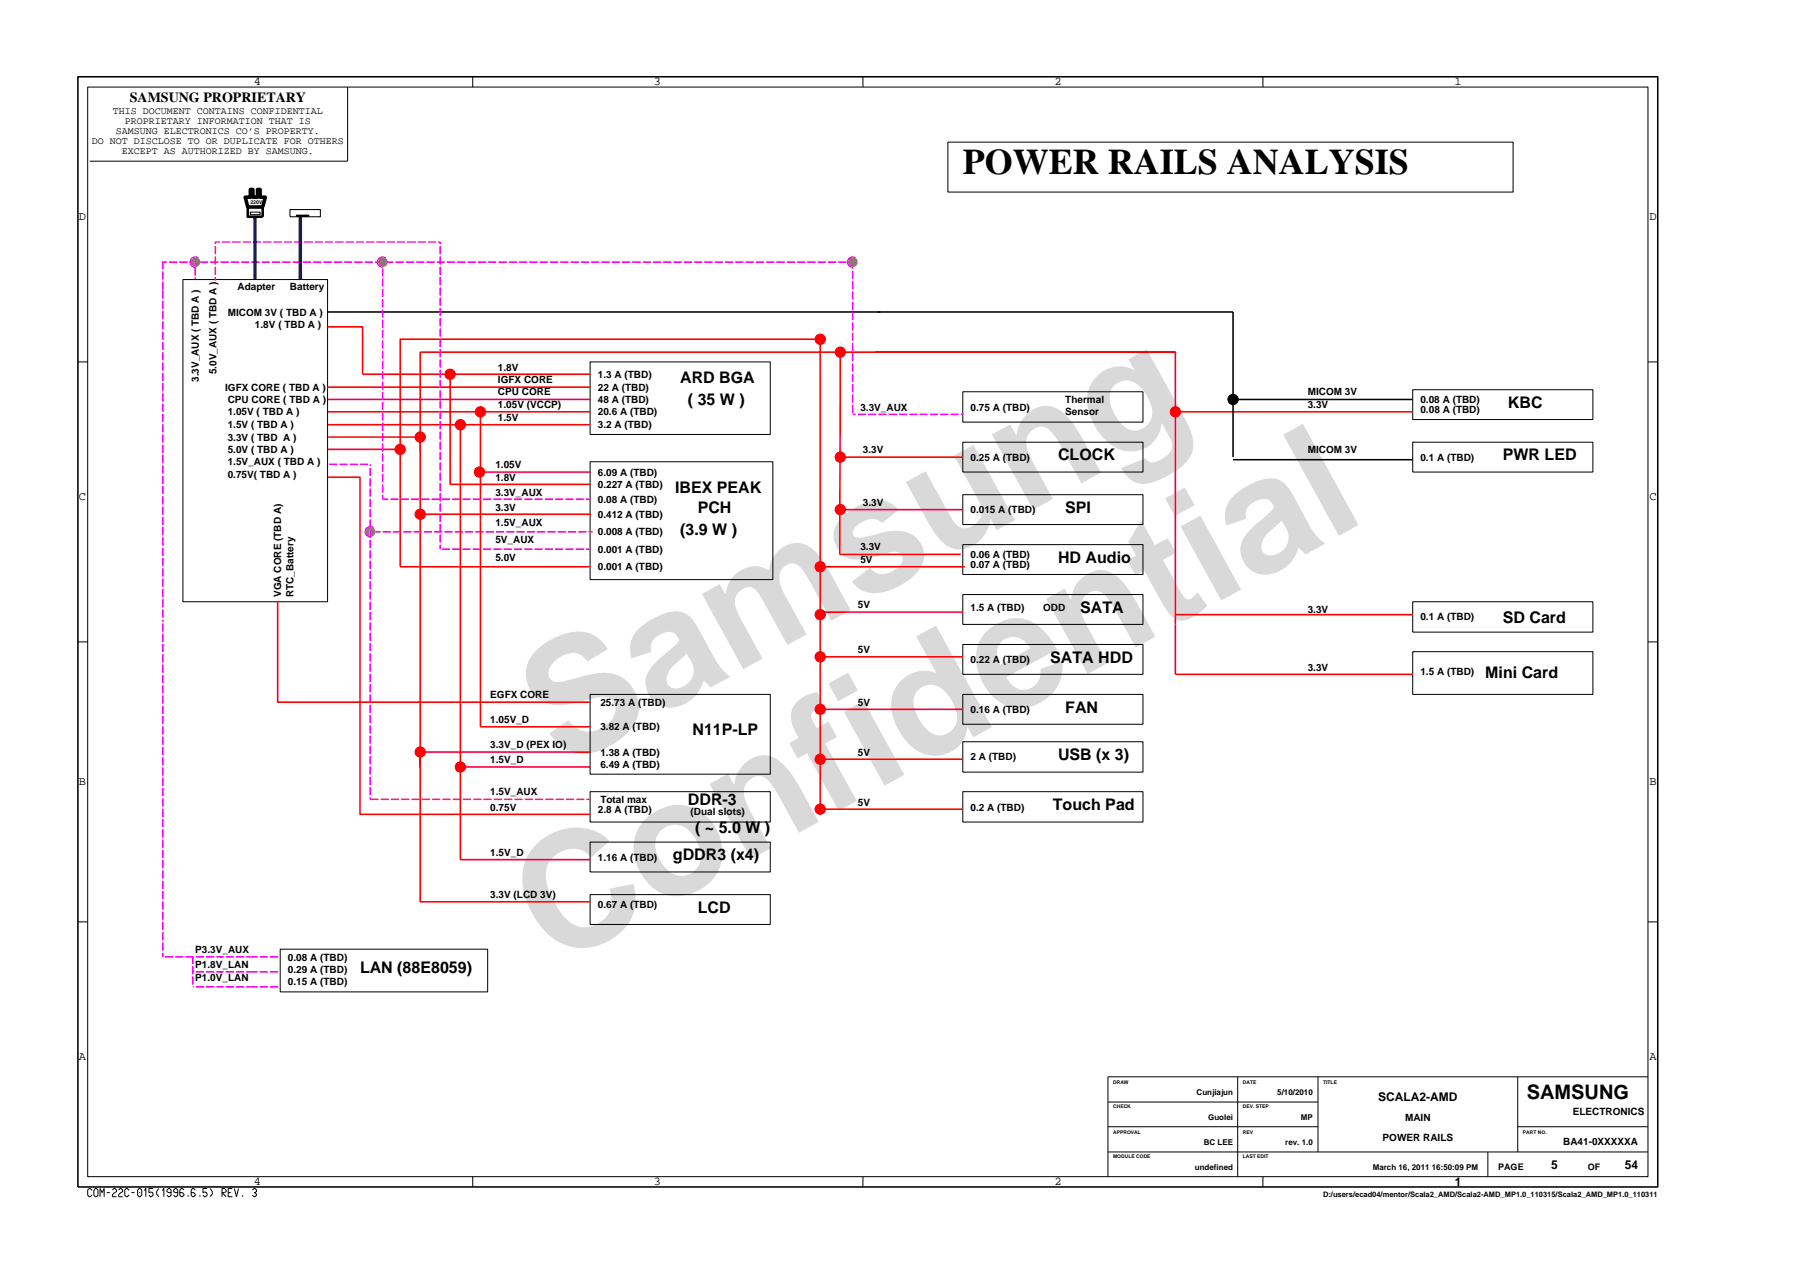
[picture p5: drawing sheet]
<svg xmlns="http://www.w3.org/2000/svg" width="297mm" height="210mm" viewBox="0 0 297 210" stroke-linecap="round" stroke-linejoin="round" font-family="sans-serif">
<path d="M12.8 12.6h259.9v182.7h-259.9zM53.9 51.3h148.9M202.8 65.7h29.6" fill="none" stroke="#000" stroke-width=".25"/>
<g fill="none" stroke="#000" stroke-width=".16">
<path d="M14.4 14.3h256.6v179.3h-256.6zM57.2 14.3v12.2h-42.4M77.8 12.6v1.7M141.9 12.6v1.7M207.7 12.6v1.7M155.9 23.4h93v8.2h-93zM12.8 59.5h1.6M97.1 59.5h29.6v12h-29.6zM271 59.5h1.7M97.1 76h30v19.3h-30zM158.4 64.4h29.6v5h-29.6zM158.4 72.7h29.6v5h-29.6z"/>
<path d="M232.4 64.1h29.6v4.9h-29.6zM232.4 72.7h29.6v5h-29.6zM158.4 81.4h29.6v4.9h-29.6zM158.4 97.8h29.6v4.9h-29.6zM158.4 89.6h29.6v4.9h-29.6zM232.4 99h29.6v5h-29.6zM12.8 105.6h1.6M97.1 114.2h29.6v13.2h-29.6zM158.4 106h29.6v4.9h-29.6zM158.4 114.2h29.6v4.9h-29.6zM232.4 107.2h29.6v7h-29.6zM271 105.6h1.7"/>
<path d="M97.1 130.2h29.6v5h-29.6zM97.1 138.5h29.6v4.9h-29.6zM158.4 122h29.6v5h-29.6zM158.4 130.2h29.6v5h-29.6zM12.8 151.7h1.6M97.1 147.2h29.6v4.9h-29.6zM271 151.7h1.7M203.6 177.1v16.5M216.8 177.1v12.4M249.6 177.1v12.4M271 177.1h-88.8v16.5M77.8 193.6v1.7"/>
<path d="M141.9 193.6v1.7M182.2 189.5h88.8M182.2 185.3h34.6M182.2 181.3h34.6M207.7 193.6v1.7M244.7 189.5v4.1M249.6 185.3h21.4"/>
</g>
<g fill="none" stroke="#f00" stroke-width=".25">
<path d="M138.2 57.9l-.1 33.3h19.9M193.3 57.9h-124.2v16.5M53.9 78.5h5.3v55.5h37.9M53.9 65.7h43.2M53.9 67.7h43.2M53.9 69.9h43.2M53.9 73.9h11.9M54 71.9h15.1v12.7h28M74 79.7h23.1M79 77.7h18.1M138.2 75.2h20.2M193.3 67.7h39.1"/>
<path d="M65.8 93.2v-37.4h69.1v77.3M69.1 84.6v41.6v-2.5h28M134.9 93.2h23.8M138.2 83.8h20.2M134.9 116.7h23.5M134.9 108h23.5M134.9 124.9h23.5"/>
</g>
<g fill="none" stroke="#f0f" stroke-width=".25">
<path d="M26.8 44.6v1.4M26.8 46.3v1.4M26.8 47.8v1.3M26.8 49.5v1.3M26.8 51.2v1.3M26.8 52.8v1.4M26.8 54.5v1.4M26.8 56.2v1.4M26.8 57.9v1.4M26.8 59.6v1.4M27.5 43.1h-.7v1.2M27.8 43.1h1.4"/>
<path d="M29.5 43.1h1.3M31.2 43.1h1.3M32.9 43.1h1.3M34.6 43.1h1.3M36.3 43.1h1.3M38 43.1h1.3M39.7 43.1h1.3M41.3 43.1h1.4M43 43.1h1.4M44.7 43.1h1.4M46.4 43.1h1.4M48.1 43.1h1.4"/>
<path d="M49.8 43.1h1.4M51.5 43.1h1.4M53.2 43.1h1.4M54.9 43.1h1.3M56.6 43.1h1.3M58.3 43.1h1.3M60 43.1h1.3M61.7 43.1h1.3M63.4 43.1h1.3M65.1 43.1h1.3M66.7 43.1h1.4M68.4 43.1h1.4"/>
<path d="M70.1 43.1h1.4M71.8 43.1h1.4M73.5 43.1h1.4M75.2 43.1h1.4M76.9 43.1h1.4M78.6 43.1h1.4M80.3 43.1h1.3M82 43.1h1.3M83.7 43.1h1.3M85.4 43.1h1.3M87.1 43.1h1.3M88.8 43.1h1.3"/>
<path d="M90.5 43.1h1.3M92.1 43.1h1.4M93.8 43.1h1.4M95.5 43.1h1.4M97.2 43.1h1.4M98.9 43.1h1.4M100.6 43.1h1.4M102.3 43.1h1.4M104 43.1h1.4M105.7 43.1h1.3M107.4 43.1h1.3M109.1 43.1h1.3"/>
<path d="M110.8 43.1h1.3M112.5 43.1h1.3M114.2 43.1h1.3M115.9 43.1h1.3M117.5 43.1h1.4M119.2 43.1h1.4M120.9 43.1h1.4M122.6 43.1h1.4M124.3 43.1h1.4M126 43.1h1.4M127.7 43.1h1.4M129.4 43.1h1.4"/>
<path d="M131.1 43.1h1.3M132.8 43.1h1.3M134.5 43.1h1.3M136.2 43.1h1.3M137.9 43.1h1.3M139.6 43.1h.6M26.8 61.3v1.4M26.8 63v1.4M26.8 64.7v1.4M26.8 66.4v1.3M26.8 68.1v1.3M26.8 69.8v1.3"/>
<path d="M26.8 71.5v1.3M26.8 73.2v1.3M26.8 74.9v1.3M26.8 76.6v1.3M26.8 78.2v1.4M26.8 79.9v1.4M26.8 81.6v1.4M26.8 83.3v1.4M26.8 85v1.4M26.8 86.7v1.4M26.8 88.4v1.4M26.8 90.1v1.4"/>
<path d="M26.8 91.8v1.3M26.8 93.5v1.3M26.8 95.2v1.3M26.8 96.9v1.3M26.8 98.6v1.3M61.2 87.5h1.4M62.9 87.5h1.4M64.6 87.5h1.4M66.3 87.5h1.4M68 87.5h1.4M69.7 87.5h1.4M71.4 87.5h1.4"/>
<path d="M73.1 87.5h1.4M74.8 87.5h1.3M76.5 87.5h1.3M78.2 87.5h1.3M79.9 87.5h1.3M81.6 87.5h1.3M83.3 87.5h1.3M84.9 87.5h1.4M86.6 87.5h1.4M88.3 87.5h1.4M90 87.5h1.4M91.7 87.5h1.4"/>
<path d="M93.4 87.5h1.4M95.1 87.5h1.4M96.8 87.5h.7M26.8 100.3v1.3M26.8 102v.3M26.8 102.5v1.4M26.8 104.2v1.4M26.8 105.9v1.4M26.8 107.6v1.4M26.8 109.3v1.4M26.8 111v1.4M26.8 112.7v1.4"/>
<path d="M26.8 114.4v1.4M26.8 116.1v1.3M26.8 117.8v1.3M26.8 119.5v1.3M26.8 121.2v1.3M26.8 122.9v1.3M26.8 124.6v1.3M26.8 126.3v1.3M26.8 127.9v1.4M26.8 129.6v1.4M26.8 131.3v1.4M26.8 133v1.4"/>
<path d="M26.8 134.7v1.4M26.8 136.4v1.4M26.8 138.1v1.4M26.8 139.8v1.4M26.8 141.5v1.3M26.8 143.2v1.3M26.8 144.9v1.3M26.8 146.6v1.3M26.8 148.3v1.3M26.8 150v1.3M26.8 151.7v1.3M26.8 153.3v1.4"/>
<path d="M26.8 155v1.4M26.8 156.7v.7"/>
</g>
<circle cx="75.7" cy="69.9" r=".85" fill="#f00"/>
<circle cx="75.7" cy="69.9" r=".85" fill="none" stroke="#f00" stroke-width=".16"/>
<circle cx="32.1" cy="43.1" r=".85" fill="#9f5f9f"/>
<path d="M32.6 42.4a.86 .86 0 0 0-1.3 .5v.5l.1 .3 .5 .3h.2" fill="none" stroke="#f0f" stroke-width=".16"/>
<circle cx="69.1" cy="71.9" r=".85" fill="#f00"/>
<circle cx="69.1" cy="71.9" r=".85" fill="none" stroke="#f00" stroke-width=".16"/>
<circle cx="69.1" cy="84.6" r=".85" fill="#f00"/>
<circle cx="69.1" cy="84.6" r=".85" fill="none" stroke="#f00" stroke-width=".16"/>
<circle cx="69.1" cy="123.7" r=".85" fill="#f00"/>
<circle cx="69.1" cy="123.7" r=".85" fill="none" stroke="#f00" stroke-width=".16"/>
<circle cx="65.8" cy="73.9" r=".85" fill="#f00"/>
<circle cx="65.8" cy="73.9" r=".85" fill="none" stroke="#f00" stroke-width=".16"/>
<circle cx="60.9" cy="87.5" r=".85" fill="#9f5f9f"/>
<path d="M61.4 86.8h-.1a.66 .66 0 0 0-1 .1l-.2 .3v.5l.2 .5 .6 .1" fill="none" stroke="#f0f" stroke-width=".16"/>
<circle cx="134.9" cy="55.8" r=".85" fill="#f00"/>
<circle cx="134.9" cy="55.8" r=".85" fill="none" stroke="#f00" stroke-width=".16"/>
<circle cx="138.2" cy="57.9" r=".85" fill="#f00"/>
<circle cx="138.2" cy="57.9" r=".85" fill="none" stroke="#f00" stroke-width=".16"/>
<circle cx="202.8" cy="65.7" r=".85" fill="#000"/>
<circle cx="202.8" cy="65.7" r=".85" fill="none" stroke="#000" stroke-width=".16"/>
<circle cx="193.3" cy="67.7" r=".85" fill="#f00"/>
<circle cx="193.3" cy="67.7" r=".85" fill="none" stroke="#f00" stroke-width=".16"/>
<circle cx="138.2" cy="75.2" r=".85" fill="#f00"/>
<circle cx="138.2" cy="75.2" r=".85" fill="none" stroke="#f00" stroke-width=".16"/>
<circle cx="138.2" cy="83.8" r=".85" fill="#f00"/>
<circle cx="138.2" cy="83.8" r=".85" fill="none" stroke="#f00" stroke-width=".16"/>
<circle cx="134.9" cy="101.1" r=".85" fill="#f00"/>
<circle cx="134.9" cy="101.1" r=".85" fill="none" stroke="#f00" stroke-width=".16"/>
<circle cx="134.9" cy="108" r=".85" fill="#f00"/>
<circle cx="134.9" cy="108" r=".85" fill="none" stroke="#f00" stroke-width=".16"/>
<circle cx="134.9" cy="116.7" r=".85" fill="#f00"/>
<circle cx="134.9" cy="116.7" r=".85" fill="none" stroke="#f00" stroke-width=".16"/>
<circle cx="134.9" cy="124.9" r=".85" fill="#f00"/>
<circle cx="134.9" cy="124.9" r=".85" fill="none" stroke="#f00" stroke-width=".16"/>
<circle cx="134.9" cy="133.1" r=".85" fill="#f00"/>
<circle cx="134.9" cy="133.1" r=".85" fill="none" stroke="#f00" stroke-width=".16"/>
<path d="M53.9 53.8h5.7v7.8h37.5M144 57.9h49.3v53h39.1M53.9 63.7h43.2M75.7 70.2v71.2M79 67.7v51.9M45.7 99v16.5h51.4M69.1 126.2v22.2h28" fill="none" stroke="#f00" stroke-width=".25"/>
<g fill="none" stroke="#f0f" stroke-width=".25">
<path d="M36.2 39.8h-.8v.3M36.5 39.8h1.4M38.2 39.8h1.4M39.9 39.8h1.4M41.6 39.8h1.4M43.3 39.8h1.3M45 39.8h1.3M46.7 39.8h1.3M48.4 39.8h1.3M50.1 39.8h1.3M51.8 39.8h1.3M53.5 39.8h1.3"/>
<path d="M55.1 39.8h1.4M56.8 39.8h1.4M58.5 39.8h1.4M60.2 39.8h1.4M61.9 39.8h1.4M63.6 39.8h1.4M65.3 39.8h1.4M67 39.8h1.4M68.7 39.8h1.3M70.4 39.8h1.3M72.1 39.8h.3v.3M32.1 43.1v.5"/>
<path d="M32.1 44v1.3M32.1 45.6v.4M35.4 40.5v1.3M35.4 42.2v1.3M35.4 43.9v1.3M35.4 45.6v.6M72.4 40.5v1.3M72.4 42.2v1.3M72.4 43.9v1.3M72.4 45.6v1.3M72.4 47.3v1.3M72.4 49v1.3"/>
<path d="M72.4 50.6v1.4M72.4 52.3v1.4M72.4 54v1.4M72.4 55.7v1.4M72.4 57.4v1.4M72.4 59.1v1.4M54.1 76.4h1.4M55.8 76.4h1.4M57.5 76.4h1.4M59.2 76.4h1.4M60.9 76.4v.2M60.9 77v1.3"/>
<path d="M60.9 78.7v1.3M72.4 60.8v1.4M72.4 62.5v1.4M72.4 64.2v1.3M72.4 65.9v1.3M72.4 67.6v1.3M72.4 69.3v1.3M72.4 71v1.3M72.4 72.7v1.3M72.4 74.4v1.3M72.4 76v1.4M72.4 77.7v1.4"/>
<path d="M72.4 79.4v1.4M60.9 80.4v1.3M60.9 82.1v1.3M60.9 83.7v1.4M60.9 85.4v1.4M60.9 87.1v1.4M60.9 88.8v1.4M60.9 90.5v1.4M60.9 92.2v1.4M60.9 93.9v1.4M60.9 95.6v1.4M60.9 97.3v1.4"/>
<path d="M60.9 99v1.3M72.4 81.1v1.4M72.4 82.8v1.4M72.4 84.5v1.4M72.4 86.2v1.4M72.4 87.9v1.4M72.4 89.6v.8M72.7 90.4h1.3M74.4 90.4h1.3M76.1 90.4h1.3M77.8 90.4h1.3M79.4 90.4h1.4"/>
<path d="M81.1 90.4h1.4M82.8 90.4h1.4M84.5 90.4h1.4M86.2 90.4h1.4M87.9 90.4h1.4M89.6 90.4h1.4M91.3 90.4h1.4M93 90.4h1.3M94.7 90.4h1.3M96.4 90.4h.7M60.9 100.7v1.3M60.9 102.4v1.3"/>
<path d="M60.9 104.1v1.3M60.9 105.8v1.3M60.9 107.5v1.3M60.9 109.1v1.4M60.9 110.8v1.4M60.9 112.5v1.4M60.9 114.2v1.4M60.9 115.9v1.4M60.9 117.6v1.4M60.9 119.3v1.4M60.9 131.2v.3h1.4M60.9 121v1.4"/>
<path d="M60.9 122.7v1.4M60.9 124.4v1.3M60.9 126.1v1.3M60.9 127.8v1.3M60.9 129.5v1.3M62.6 131.5h1.4M64.3 131.5h1.3M66 131.5h1.3M67.7 131.5h1.3M69.4 131.5h1.3M71.1 131.5h1.3M72.8 131.5h1.3"/>
<path d="M74.5 131.5h1.3M76.1 131.5h1.4M77.8 131.5h1.4M79.5 131.5h1.4M81.2 131.5h1.4M82.9 131.5h1.4M84.6 131.5h1.4M86.3 131.5h1.4M88 131.5h1.4M89.7 131.5h1.3M91.4 131.5h1.3M93.1 131.5h1.3"/>
<path d="M94.8 131.5h1.3M96.5 131.5h.6M27.1 157.4h1.4M28.8 157.4h1.4M30.5 157.4h1.4M31.7 159.9h.2M32.2 157.4h1.4M32.2 159.9h1.4M33.9 157.4h1.3M33.9 159.9h1.3M35.6 157.4h1.2M35.6 159.9h1.2"/>
<path d="M37.1 157.4h1.4M37.1 159.9h1.4M38.8 157.4h1.4M38.8 159.9h1.4M40.5 157.4h1.9M40.5 159.9h1.9M42.7 157.4h1.4M42.7 159.9h1.4M44.4 157.4h1.3M44.4 159.9h1.3M31.7 162.3h.2M32.2 162.3h1.4"/>
<path d="M33.9 162.3h1.3M35.6 162.3h1.2M37.1 162.3h1.4M38.8 162.3h1.4M40.5 162.3h1.9M42.7 162.3h1.4M44.4 162.3h1.3"/>
</g>
<path d="M41.9 35.7v10.3M49.4 35.7v10.3" fill="none" stroke="#00f" stroke-width=".59"/>
<path d="M41.2 34.9h1.6v.4h-1.6zM47.7 34.5h5v1.2h-5z" fill="none" stroke="#000" stroke-width=".17"/>
<path d="M41.2 31.2h.4v1.2h.8v-1.2h.4v1.2h.8l-.4 1.7h-2.4l-.5-1.7h.9zM49 35.3v.4M49.4 35.3v.4M49.8 35.3v.4M50.2 35.3v.4M50.6 35.3v.4" fill="none" stroke="#000" stroke-width=".59"/>
<path d="M40.8 34.1v1.6h2.4v-1.6" fill="none" stroke="#000" stroke-width=".42"/>
<path d="M30.1 46h23.8v53h-23.8zM46.1 156.1h34.1v7.1h-34.1z" fill="none" stroke="#000" stroke-width=".16"/>
<circle cx="79" cy="67.7" r=".85" fill="#f00"/>
<circle cx="79" cy="67.7" r=".85" fill="none" stroke="#f00" stroke-width=".16"/>
<path d="M74 61.6v18.1" fill="none" stroke="#f00" stroke-width=".25"/>
<circle cx="74" cy="61.6" r=".85" fill="#f00"/>
<circle cx="74" cy="61.6" r=".85" fill="none" stroke="#f00" stroke-width=".16"/>
<g fill="none" stroke="#f0f" stroke-width=".25">
<path d="M62.9 43.1v.7M62.9 44.1v1.4M62.9 45.8v1.4M62.9 47.5v1.4M62.9 49.2v1.4M62.9 50.9v1.4M62.9 52.6v1.3M62.9 54.3v1.3M62.9 56v1.3M62.9 57.7v1.3M62.9 59.4v1.3M62.9 61.1v1.3"/>
<path d="M62.9 62.8v1.3M62.9 64.4v1.4M62.9 66.1v1.4M62.9 67.8v1.4M62.9 69.5v1.4M62.9 71.2v1.4M62.9 72.9v1.4M62.9 74.6v1.4M62.9 76.3v1.4M62.9 78v1.3M62.9 79.7v1.3M62.9 81.4v.7h1"/>
<path d="M64.2 82.1h1.4M65.9 82.1h1.4M67.6 82.1h1.3M69.3 82.1h1.3M71 82.1h1.3M72.7 82.1h1.3M74.4 82.1h1.3M76.1 82.1h1.3M77.8 82.1h1.3M79.4 82.1h1.4M81.1 82.1h1.4M82.8 82.1h1.4"/>
<path d="M84.5 82.1h1.4M86.2 82.1h1.4M87.9 82.1h1.4M89.6 82.1h1.4M91.3 82.1h1.4M93 82.1h1.3M94.7 82.1h1.3M96.4 82.1h.7"/>
</g>
<circle cx="62.9" cy="43.1" r=".85" fill="#9f5f9f"/>
<path d="M63.4 42.4a.86 .86 0 0 0-1.3 .5v.5l.2 .3 .4 .3h.2" fill="none" stroke="#f0f" stroke-width=".16"/>
<path d="M65.8 93.2h31.3M79 119.6h18.1" fill="none" stroke="#f00" stroke-width=".25"/>
<path d="M31.7 157.4v1.2M31.7 158.9v1.4M31.7 160.6v1.4" fill="none" stroke="#f0f" stroke-width=".25"/>
<circle cx="78.9" cy="77.7" r=".85" fill="#f00"/>
<circle cx="78.9" cy="77.7" r=".85" fill="none" stroke="#f00" stroke-width=".16"/>
<path d="M75.7 126.2h21.4M75.7 141.4h21.4" fill="none" stroke="#f00" stroke-width=".25"/>
<circle cx="75.7" cy="126.2" r=".85" fill="#f00"/>
<circle cx="75.7" cy="126.2" r=".85" fill="none" stroke="#f00" stroke-width=".16"/>
<g fill="none" stroke="#f0f" stroke-width=".25">
<path d="M140.2 43.5v.7M140.2 44.5v1.4M140.2 46.2v1.4M140.2 47.9v1.4M140.2 49.6v1.4M140.2 51.3v1.4M140.2 53v1.4M140.2 54.7v1.4M140.2 56.4v1.4M140.2 58.1v1.4M140.2 59.8v1.3M140.2 61.5v1.3"/>
<path d="M140.2 63.2v1.3M140.2 64.9v1.3M140.2 66.6v1.3M140.2 68.2h.5M141.1 68.2h1.3M142.8 68.2h1.3M144.5 68.2h1.3M146.2 68.2h1.3M147.9 68.2h1.3M149.5 68.2h1.4M151.2 68.2h1.4M152.9 68.2h1.4"/>
<path d="M154.6 68.2h1.4M156.3 68.2h1.4M158 68.2h.4"/>
</g>
<path d="M134.9 133.1h23.5" fill="none" stroke="#f00" stroke-width=".25"/>
<circle cx="140.2" cy="43.1" r=".85" fill="#9f5f9f"/>
<path d="M140.7 42.4a.86 .86 0 0 0-1.3 .5v.5l.2 .3 .4 .3h.2" fill="none" stroke="#f0f" stroke-width=".16"/>
<path d="M202.8 51.3v23.9M202.8 75.6h29.6" fill="none" stroke="#000" stroke-width=".25"/>
<path d="M134.9 100.7h23.5M193.3 101.1h39.1" fill="none" stroke="#f00" stroke-width=".25"/>
<circle cx="134.9" cy="93.2" r=".85" fill="#f00"/>
<circle cx="134.9" cy="93.2" r=".85" fill="none" stroke="#f00" stroke-width=".16"/>
<g fill="none" stroke="#000" stroke-width=".16">
<path d="M15.1 195.8l-.3-.3h-.1l-.3 .3v.8l.3 .3h.1l.3-.4M15.7 195.5h.2l.2 .3v.8l-.2 .3h-.2l-.3-.3v-.8zM16.5 196.9v-1.4l.3 .7 .3-.7v1.4M17.6 196.2h.5M18.5 195.8l.2-.3h.2l.3 .3v.2l-.5 .3-.2 .3v.3h.7M19.5 195.8l.3-.3h.1l.3 .3v.2l-.4 .3-.3 .3v.3h.7M21.2 195.8l-.3-.3h-.1l-.3 .3v.8l.3 .3h.1l.3-.4M21.6 196.2h.5M22.9 195.5h.2l.2 .3v.8l-.2 .3h-.2l-.3-.3v-.8zM23 196.1v.2M23.7 195.8l.3-.3v1.4M25.2 195.5h-.7v.7l.4-.1 .2 .1 .1 .2v.2l-.3 .3h-.1l-.3-.3"/>
<path d="M26.1 195.5a.82 .82 0 0 0 0 1.4M26.7 195.8l.3-.3v1.4M28.1 196.2h-.4l-.2-.2v-.2l.2-.3h.2l.2 .3v.8l-.2 .3h-.2l-.2-.3M29.2 196.2h-.4l-.2-.2v-.2l.2-.3h.2l.2 .3v.8l-.2 .3h-.2l-.2-.3M30.3 195.8l-.3-.3h-.2l-.2 .3v.8l.2 .3h.2l.3-.3v-.2l-.3-.2h-.4M30.9 196.6v.3M32.1 195.8l-.2-.3h-.2l-.3 .3v.8l.3 .3h.2l.2-.3v-.2l-.2-.2h-.5M32.9 196.6v.3M34.1 195.5h-.7v.7l.4-.1 .2 .1 .1 .2v.2l-.3 .3h-.2l-.2-.3M34.6 195.5a.82 .82 0 0 1 0 1.4M36.5 196.9v-1.4h.4l.3 .3v.2l-.3 .2h-.4l.7 .7M37.5 196.2h.5"/>
<path d="M38.2 195.5h-.7v1.4h.7M38.6 195.5l.3 1.4 .3-1.4M39.9 196.6v.3M41.5 195.8l.3-.3h.1l.3 .3v.2l-.3 .2 .3 .2v.2l-.3 .3h-.1l-.3-.3"/>
</g>
<g font-size="26.5" fill="#d9d9d9">
<text x="92.4" y="126.5" transform="rotate(-29 92.4 126.5)">Samsung</text>
<text x="91.1" y="159.2" transform="rotate(-29 91.1 159.2)">Confidential</text>
</g>
<text font-size="5.9" x="158.4" y="28.7">POWER RAILS ANALYSIS</text>
<text font-size="3.3" x="251.1" y="180.8">SAMSUNG</text>
<g font-size="2.6">
<text x="111.9" y="62.9">ARD BGA</text>
<text x="113.1" y="66.7">( 35 W )</text>
<text x="248" y="67.1">KBC</text>
<text x="174" y="75.7">CLOCK</text>
<text x="247.2" y="75.7">PWR LED</text>
<text x="111" y="81.1">IBEX PEAK</text>
<text x="111.9" y="88">(3.9 W )</text>
<text x="114.8" y="84.4">PCH</text>
<text x="175.2" y="84.4">SPI</text>
<text x="174" y="92.6">HD Audio</text>
<text x="177.7" y="100.8">SATA</text>
<text x="247.2" y="102.4">SD Card</text>
<text x="172.7" y="109">SATA HDD</text>
<text x="244.3" y="111.5">Mini Card</text>
<text x="175.2" y="117.2">FAN</text>
<text x="113.9" y="120.9">N11P-LP</text>
<text x="174" y="125.1">USB (x 3)</text>
<text x="113.1" y="132.5">DDR-3</text>
<text x="114.3" y="136.9">( ~ 5.0 W )</text>
<text x="173.2" y="133.3">Touch Pad</text>
<text x="110.7" y="141.5">gDDR3 (x4)</text>
<text x="114.8" y="150.2">LCD</text>
<text x="59.2" y="160">LAN (88E8059)</text>
</g>
<text font-size="2.3" x="21.4" y="16.7">SAMSUNG PROPRIETARY</text>
<g font-size="2">
<text x="41.8" y="14">4</text>
<text x="107.6" y="14">3</text>
<text x="173.4" y="14">2</text>
<text x="239.2" y="14">1</text>
<text x="13" y="36.2">D</text>
<text x="271.3" y="36.2">D</text>
<text x="13" y="82.3">C</text>
<text x="271.3" y="82.3">C</text>
<text x="13" y="129.2">B</text>
<text x="271.3" y="129.2">B</text>
<text x="13" y="174.4">A</text>
<text x="271.3" y="174.4">A</text>
<text x="226.7" y="181.2">SCALA2-AMD</text>
<text x="41.8" y="195">4</text>
<text x="107.6" y="195">3</text>
<text x="173.4" y="195">2</text>
<text x="239.3" y="195.1">1</text>
<text x="255.1" y="192.2">5</text>
<text x="267.2" y="192.2">54</text>
</g>
<g font-size="1.6">
<text x="15.1" y="23.7">DO NOT DISCLOSE TO OR DUPLICATE FOR OTHERS</text>
<text x="18.6" y="18.8">THIS DOCUMENT CONTAINS CONFIDENTIAL</text>
<text x="19.1" y="22">SAMSUNG ELECTRONICS CO’S PROPERTY.</text>
<text x="20.5" y="20.4">PROPRIETARY INFORMATION THAT IS</text>
<text x="20.1" y="25.3">EXCEPT AS AUTHORIZED BY SAMSUNG.</text>
<text x="39.1" y="47.8">Adapter</text>
<text x="47.7" y="47.8">Battery</text>
<text x="37.5" y="51.9">MICOM 3V ( TBD A )</text>
<text x="41.9" y="54">1.8V ( TBD A )</text>
<text x="32.7" y="62.8" transform="rotate(-90 32.7 62.8)">3.3V_AUX ( TBD A )</text>
<text x="35.6" y="61.6" transform="rotate(-90 35.6 61.6)">5.0V_AUX ( TBD A )</text>
<text x="37" y="64.3">IGFX CORE ( TBD A )</text>
<text x="81.9" y="65">CPU CORE</text>
<text x="81.9" y="61">1.8V</text>
<text x="81.9" y="63">IGFX CORE</text>
<text x="98.3" y="62.2">1.3 A (TBD)</text>
<text x="98.3" y="64.3">22 A (TBD)</text>
<text x="215.1" y="65">MICOM 3V</text>
<text x="37.5" y="68.3">1.05V ( TBD A )</text>
<text x="37.5" y="70.5">1.5V ( TBD A )</text>
<text x="37.5" y="66.3">CPU CORE ( TBD A )</text>
<text x="81.9" y="67.2">1.05V (VCCP)</text>
<text x="81.9" y="69.2">1.5V</text>
<text x="98.3" y="66.3">48 A (TBD)</text>
<text x="98.3" y="68.3">20.6 A (TBD)</text>
<text x="98.3" y="70.5">3.2 A (TBD)</text>
<text x="141.5" y="67.6">3.3V_AUX</text>
<text x="159.6" y="67.6">0.75 A (TBD)</text>
<text x="175.2" y="68.3">Sensor</text>
<text x="175.2" y="66.3">Thermal</text>
<text x="215.1" y="67.2">3.3V</text>
<text x="233.6" y="66.3">0.08 A (TBD)</text>
<text x="233.6" y="67.9">0.08 A (TBD)</text>
<text x="37.5" y="72.5">3.3V ( TBD A )</text>
<text x="37.5" y="76.6">1.5V_AUX ( TBD A )</text>
<text x="37.5" y="74.5">5.0V ( TBD A )</text>
<text x="81.5" y="77">1.05V</text>
<text x="141.9" y="74.5">3.3V</text>
<text x="159.6" y="75.8">0.25 A (TBD)</text>
<text x="215.1" y="74.5">MICOM 3V</text>
<text x="233.6" y="75.8">0.1 A (TBD)</text>
<text x="37.5" y="78.7">0.75V( TBD A )</text>
<text x="81.5" y="81.6">3.3V_AUX</text>
<text x="81.5" y="79.1">1.8V</text>
<text x="98.3" y="78.3">6.09 A (TBD)</text>
<text x="98.3" y="80.3">0.227 A (TBD)</text>
<text x="98.3" y="82.7">0.08 A (TBD)</text>
<text x="141.9" y="83.2">3.3V</text>
<text x="81.5" y="84">3.3V</text>
<text x="81.5" y="86.5">1.5V_AUX</text>
<text x="81.5" y="89.3">5V_AUX</text>
<text x="98.3" y="85.2">0.412 A (TBD)</text>
<text x="98.3" y="88.1">0.008 A (TBD)</text>
<text x="159.6" y="84.4">0.015 A (TBD)</text>
<text x="81.5" y="92.2">5.0V</text>
<text x="98.3" y="91">0.001 A (TBD)</text>
<text x="98.3" y="93.8">0.001 A (TBD)</text>
<text x="141.5" y="90.5">3.3V</text>
<text x="141.5" y="92.6">5V</text>
<text x="159.6" y="91.8">0.06 A (TBD)</text>
<text x="159.6" y="93.4">0.07 A (TBD)</text>
<text x="46.3" y="98.2" transform="rotate(-90 46.3 98.2)">VGA CORE (TBD A)</text>
<text x="48.3" y="98.2" transform="rotate(-90 48.3 98.2)">RTC_Battery</text>
<text x="141.1" y="100">5V</text>
<text x="159.6" y="100.4">1.5 A (TBD)</text>
<text x="171.6" y="100.4">ODD</text>
<text x="215.1" y="100.9">3.3V</text>
<text x="141.1" y="107.5">5V</text>
<text x="233.6" y="102">0.1 A (TBD)</text>
<text x="159.6" y="109.1">0.22 A (TBD)</text>
<text x="215.1" y="110.3">3.3V</text>
<text x="233.6" y="111.1">1.5 A (TBD)</text>
<text x="80.6" y="114.8">EGFX CORE</text>
<text x="80.6" y="119">1.05V_D</text>
<text x="98.7" y="116.1">25.73 A (TBD)</text>
<text x="141.1" y="116.1">5V</text>
<text x="159.6" y="117.3">0.16 A (TBD)</text>
<text x="80.6" y="123">3.3V_D (PEX IO)</text>
<text x="80.6" y="125.5">1.5V_D</text>
<text x="98.7" y="120.2">3.82 A (TBD)</text>
<text x="98.7" y="124.3">1.38 A (TBD)</text>
<text x="141.1" y="124.3">5V</text>
<text x="159.6" y="125.1">2 A (TBD)</text>
<text x="80.6" y="130.8">1.5V_AUX</text>
<text x="98.7" y="126.3">6.49 A (TBD)</text>
<text x="80.6" y="133.4">0.75V</text>
<text x="98.3" y="133.7">2.8 A (TBD)</text>
<text x="98.7" y="132.1">Total max</text>
<text x="113.6" y="134.1">(Dual slots)</text>
<text x="141.1" y="132.5">5V</text>
<text x="159.6" y="133.4">0.2 A (TBD)</text>
<text x="80.6" y="140.7">1.5V_D</text>
<text x="98.3" y="141.6">1.16 A (TBD)</text>
<text x="80.6" y="147.8">3.3V (LCD 3V)</text>
<text x="98.3" y="149.4">0.67 A (TBD)</text>
<text x="32.1" y="156.7">P3.3V_AUX</text>
<text x="32.1" y="159.2">P1.8V_LAN</text>
<text x="32.1" y="161.3">P1.0V_LAN</text>
<text x="47.4" y="158">0.08 A (TBD)</text>
<text x="47.4" y="160">0.29 A (TBD)</text>
<text x="47.4" y="162.1">0.15 A (TBD)</text>
<text x="231.1" y="184.3">MAIN</text>
<text x="258.7" y="183.5">ELECTRONICS</text>
<text x="227.4" y="187.6">POWER RAILS</text>
<text x="257.1" y="188.4">BA41-0XXXXXA</text>
</g>
<g font-size="1.5">
<text x="246.4" y="192.5">PAGE</text>
<text x="261.1" y="192.5">OF</text>
</g>
<g font-size="1.3">
<text x="196.8" y="180.1">Cunjiajun</text>
<text x="198.7" y="184.2">Guolei</text>
<text x="210.1" y="180.1">5/10/2010</text>
<text x="214" y="184.2">MP</text>
<text x="198" y="188.3">BC LEE</text>
<text x="211.4" y="188.3">rev. 1.0</text>
<text x="196.5" y="192.4">undefined</text>
<text x="225.8" y="192.4">March 16, 2011 16:50:09 PM</text>
</g>
<text font-size="1.2" x="217.6" y="196.9">D:/users/ecad04/mentor/Scala2_AMD/Scala2-AMD_MP1.0_110315/Scala2_AMD_MP1.0_110311</text>
<text font-size=".9" x="41.2" y="33.5">220V</text>
<g font-size=".8">
<text x="183.1" y="178.3">DRAW</text>
<text x="204.4" y="178.3">DATE</text>
<text x="217.6" y="178.3">TITLE</text>
<text x="183.1" y="182.3">CHECK</text>
<text x="204.4" y="182.3">DEV. STEP</text>
<text x="183.1" y="186.5">APPROVAL</text>
<text x="183.1" y="190.6">MODULE CODE</text>
<text x="204.4" y="186.5">REV</text>
<text x="204.4" y="190.6">LAST EDIT</text>
<text x="250.5" y="186.5">PART NO.</text>
</g>
</svg>
